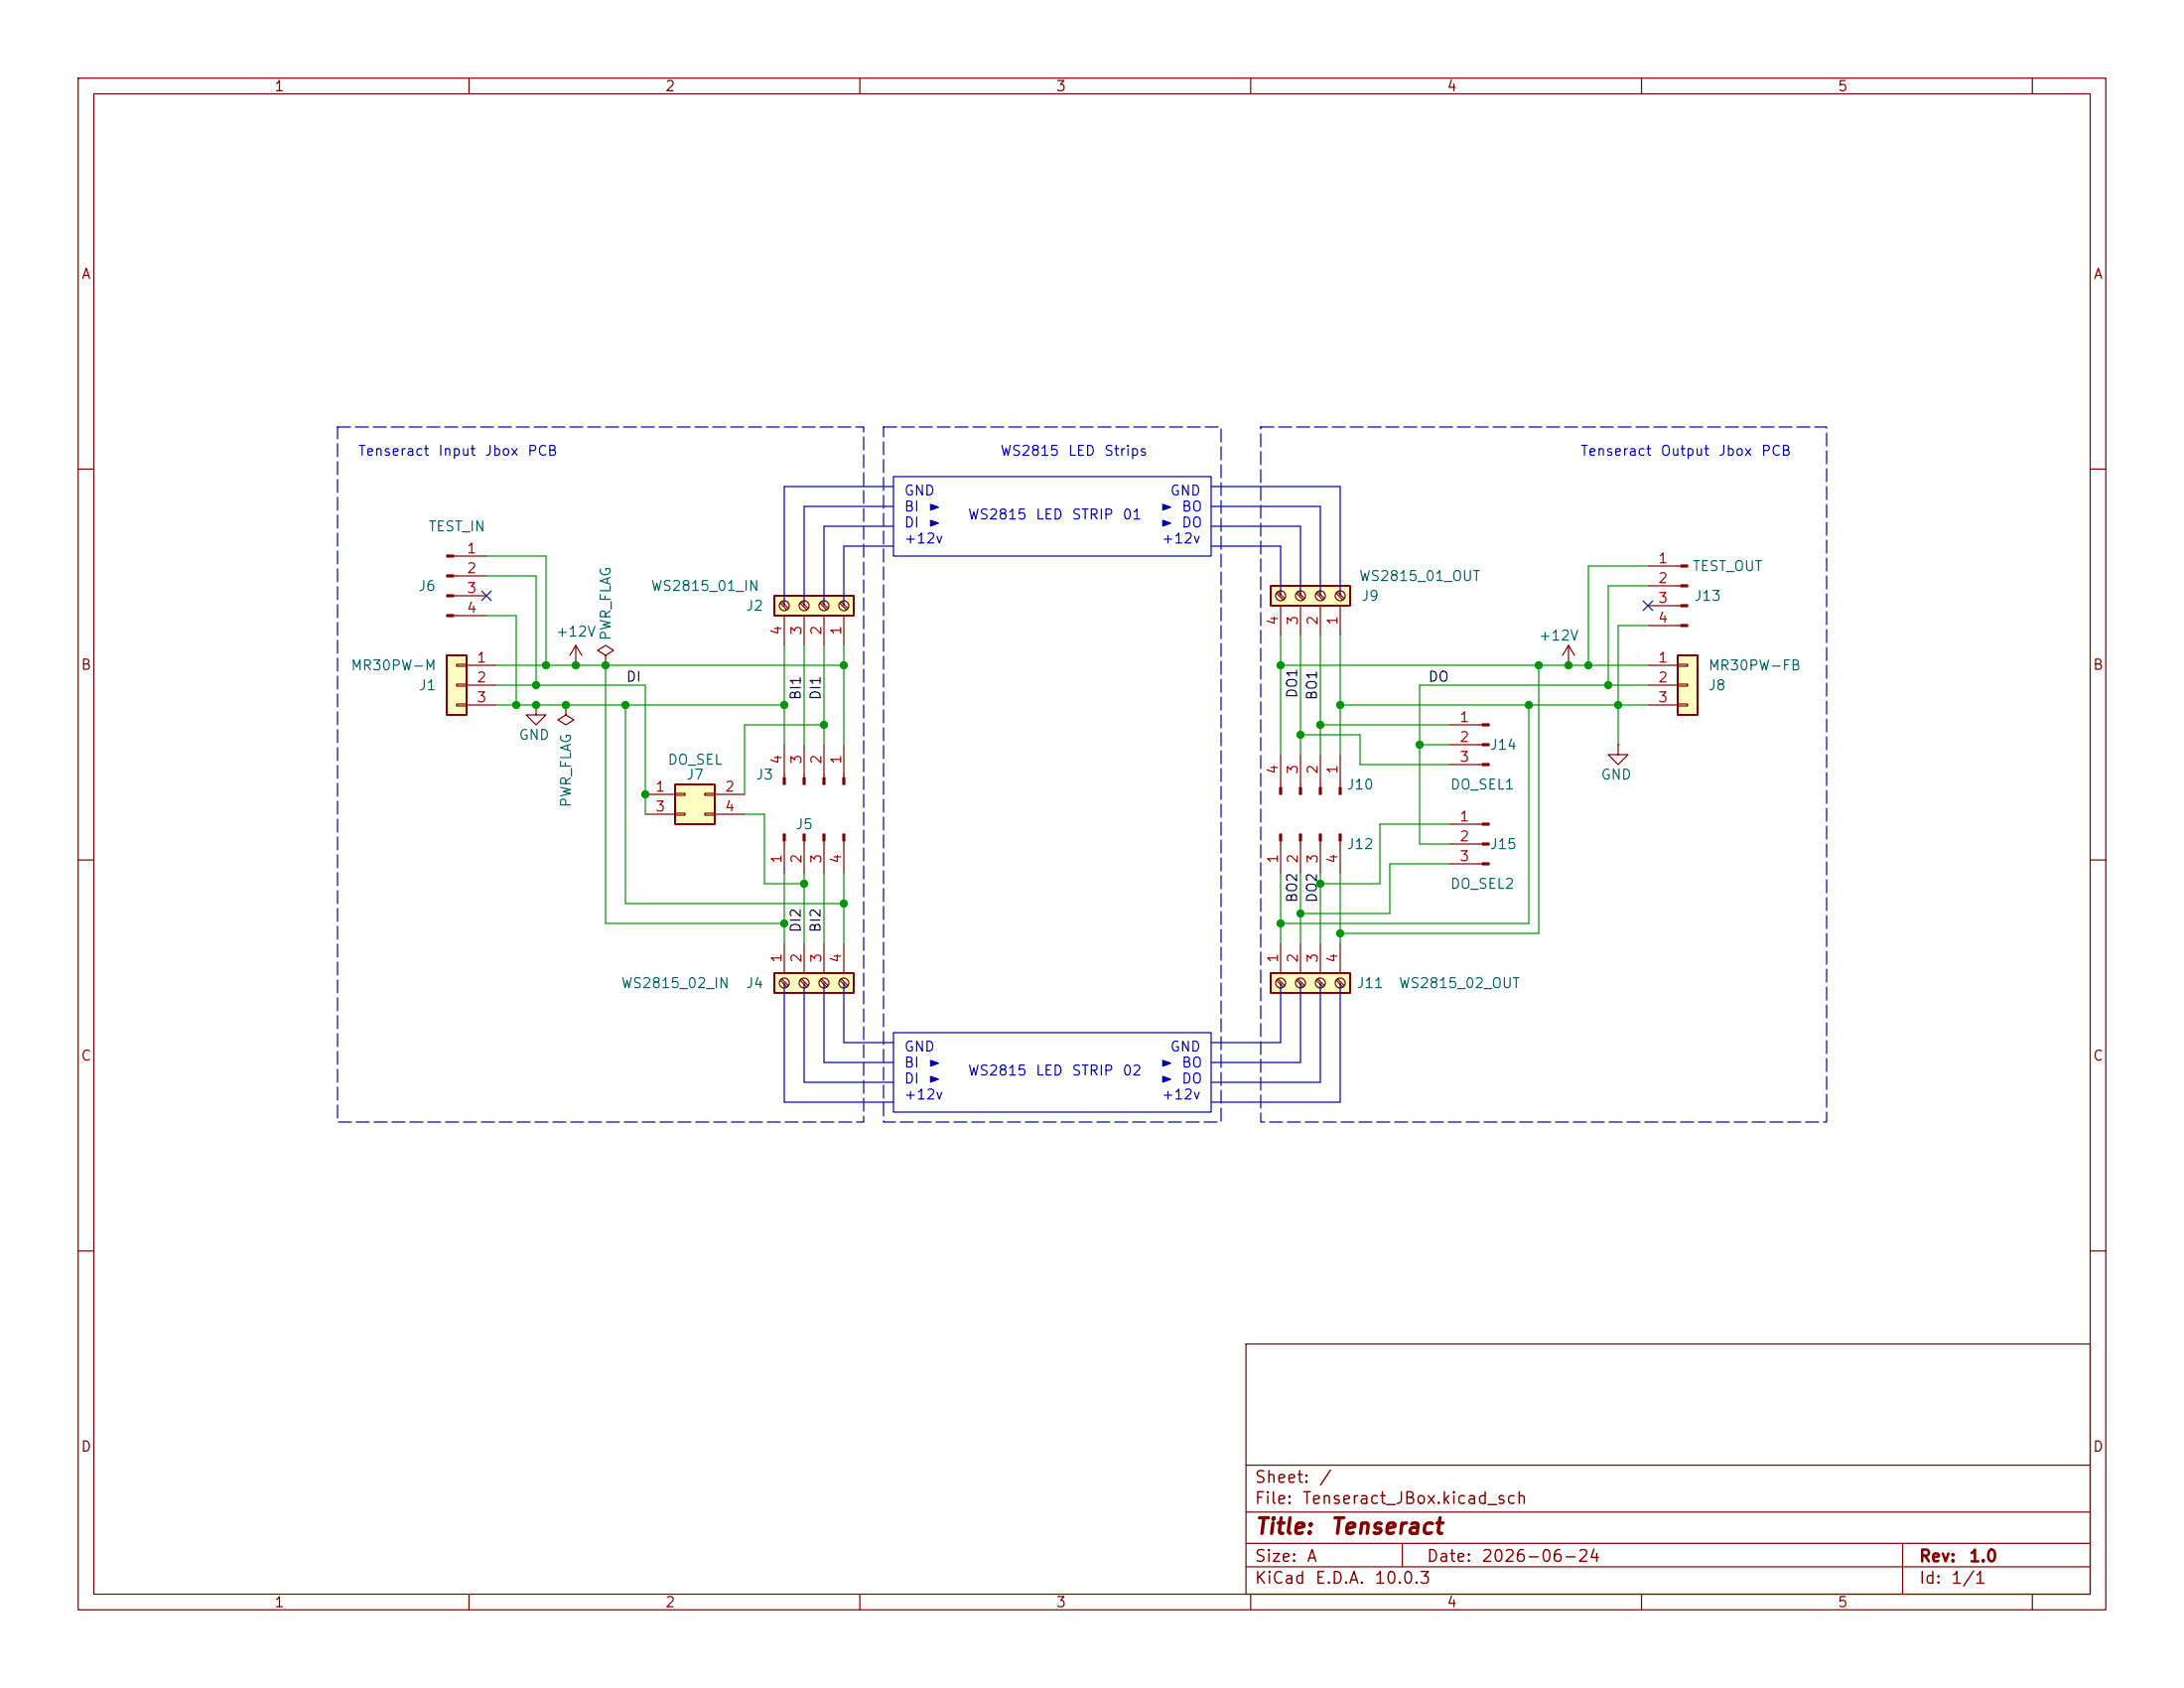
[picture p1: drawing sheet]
<svg xmlns="http://www.w3.org/2000/svg" width="279mm" height="216mm" viewBox="0 0 279 216" stroke-linecap="round" stroke-linejoin="round" font-family="sans-serif">
<g fill="none" stroke="#840000" stroke-width=".15">
<path d="M10 10h259.4v195.9h-259.4zM12 12h255.4v191.9h-255.4zM60 10v2M110 10v2M160 10v2M210 10v2M260 10v2M10 60h2M58 71.1h4.2M58 73.7h4.2M58 76.2h4.2M58 78.7h4.2"/>
<path d="M210.8 72.4h4.2M210.8 74.9h4.2M210.8 77.5h4.2M267.4 60h2M73.7 85.1h.1M73.7 82.6l-.8 1.2M73.7 82.6l.7 1.2M73.7 82.6v2.5M210.8 80h4.2M10 110h2M267.4 110h2M10 160h2"/>
<path d="M159.4 171.9h108v32h-108zM267.4 160h2M159.4 197.4h108M159.4 193.4h108M159.4 187.4h108M179.4 197.4v3M243.4 197.4v6.5M60 203.9v2M110 203.9v2M159.4 200.4h108M160 203.9v2M210 203.9v2"/>
<path d="M260 203.9v2"/>
</g>
<g fill="#840000" stroke="#840000" stroke-width=".15">
<path d="M215 72.3h.9v.2h-.9z"/>
<path d="M215 74.8h.9v.3h-.9z"/>
<path d="M215 77.3h.9v.3h-.9z"/>
<path d="M215 79.9h.9v.2h-.9z"/>
<path d="M57.1 71h.9v.2h-.9z"/>
<path d="M57.1 73.5h.9v.3h-.9z"/>
<path d="M57.1 76.1h.9v.2h-.9z"/>
<path d="M57.1 78.6h.9v.3h-.9z"/>
</g>
<path d="M99.1 76.2h10.1v2.5h-10.1z" fill="#ffffc2"/>
<path d="M99.1 76.2h10.1v2.5h-10.1z" fill="none" stroke="#840000" stroke-width=".25"/>
<g fill="none" stroke="#840000" stroke-width=".15">
<path d="M99.8 77.1l.9 .9M100 77l.8 .8M100.3 78.7v3.9M102.4 77.1l.8 .9M102.5 77l.9 .8M102.9 78.7v3.9M104.9 77.1l.8 .9M105.1 77l.8 .8M105.4 78.7v3.9M107.4 77.1l.9 .9M107.6 77l.9 .8M107.9 78.7v3.9"/>
<path d="M68.6 90.2v1.2h1.2l-1.2 1.3-1.3-1.3h1.3M68.6 90.2h.1M77.5 83.8l1-.6-1-.6-1 .6 1 .6v1.3M77.5 85.1h.1M100.3 95.3v4.2M102.9 95.3v4.2M105.4 95.3v4.2M107.9 95.3v4.2M100.3 107.5v4.3M102.9 107.5v4.3M105.4 107.5v4.3M107.9 107.5v4.3"/>
<circle cx="100.3" cy="77.5" r=".63"/>
<circle cx="102.9" cy="77.5" r=".63"/>
<circle cx="105.4" cy="77.5" r=".63"/>
<circle cx="107.9" cy="77.5" r=".63"/>
</g>
<g fill="#840000" stroke="#840000" stroke-width=".15">
<path d="M107.8 99.5h.3v.8h-.3z"/>
<path d="M105.3 99.5h.2v.8h-.2z"/>
<path d="M102.7 99.5h.3v.8h-.3z"/>
<path d="M100.2 99.5h.3v.8h-.3z"/>
<path d="M100.2 106.7h.3v.8h-.3z"/>
<path d="M102.7 106.7h.3v.8h-.3z"/>
<path d="M105.3 106.7h.2v.8h-.2z"/>
<path d="M107.8 106.7h.3v.8h-.3z"/>
</g>
<path d="M214.6 83.8h2.6v7.6h-2.6z" fill="#ffffc2"/>
<path d="M214.6 83.8h2.6v7.6h-2.6z" fill="none" stroke="#840000" stroke-width=".25"/>
<g fill="none" stroke="#840000" stroke-width=".15">
<path d="M200.7 85.1h.1M200.7 82.6l-.8 1.2M200.7 82.6l.7 1.2M200.7 82.6v2.5M210.8 85.1h3.8M210.8 87.6h3.8M210.8 90.2h3.8M214.6 85h1.3v.2h-1.3zM214.6 87.5h1.3v.3h-1.3zM214.6 90h1.3v.3h-1.3zM163.8 107.5v4.3M166.4 107.5v4.3"/>
<path d="M168.9 107.5v4.3M171.4 107.5v4.3M185.4 105.4h4.2M185.4 108h4.2M185.4 110.5h4.2"/>
</g>
<g fill="#840000" stroke="#840000" stroke-width=".15">
<path d="M163.7 106.7h.3v.8h-.3z"/>
<path d="M166.2 106.7h.3v.8h-.3z"/>
<path d="M168.8 106.7h.2v.8h-.2z"/>
<path d="M171.3 106.7h.3v.8h-.3z"/>
<path d="M189.6 105.3h.9v.2h-.9z"/>
<path d="M189.6 107.8h.9v.3h-.9z"/>
<path d="M189.6 110.4h.9v.2h-.9z"/>
</g>
<path d="M57.1 83.8h2.6v7.6h-2.6z" fill="#ffffc2"/>
<path d="M57.1 83.8h2.6v7.6h-2.6z" fill="none" stroke="#840000" stroke-width=".25"/>
<path d="M58.4 85h1.3v.2h-1.3zM58.4 87.5h1.3v.3h-1.3zM58.4 90h1.3v.3h-1.3zM59.7 85.1h3.8M59.7 87.6h3.8M59.7 90.2h3.8" fill="none" stroke="#840000" stroke-width=".15"/>
<path d="M162.6 74.9h10.1v2.6h-10.1z" fill="#ffffc2"/>
<path d="M162.6 74.9h10.1v2.6h-10.1z" fill="none" stroke="#840000" stroke-width=".25"/>
<g fill="none" stroke="#840000" stroke-width=".15">
<path d="M163.3 75.9l.9 .8M163.5 75.7l.8 .9M163.8 77.5v3.8M165.9 75.9l.8 .8M166 75.7l.9 .9M166.4 77.5v3.8M168.4 75.9l.8 .8M168.6 75.7l.8 .9M168.9 77.5v3.8M170.9 75.9l.9 .8M171.1 75.7l.9 .9M171.4 77.5v3.8"/>
<path d="M72.4 90.2v1.2l-1 .7 1 .6 1-.6-1-.7M72.4 90.2h.1M163.8 96.5v4.2M166.4 96.5v4.2M168.9 96.5v4.2M171.4 96.5v4.2M185.4 92.7h4.2M185.4 95.3h4.2M185.4 97.8h4.2M207 95.3v1.2h1.3l-1.3 1.3-1.3-1.3h1.3M207 95.3h.1"/>
<circle cx="163.8" cy="76.2" r=".63"/>
<circle cx="166.4" cy="76.2" r=".63"/>
<circle cx="168.9" cy="76.2" r=".63"/>
<circle cx="171.4" cy="76.2" r=".63"/>
</g>
<g fill="#840000" stroke="#840000" stroke-width=".15">
<path d="M189.6 92.6h.9v.2h-.9z"/>
<path d="M189.6 95.1h.9v.3h-.9z"/>
<path d="M189.6 97.7h.9v.2h-.9z"/>
<path d="M171.3 100.7h.3v.9h-.3z"/>
<path d="M168.8 100.7h.2v.9h-.2z"/>
<path d="M166.2 100.7h.3v.9h-.3z"/>
<path d="M163.7 100.7h.3v.9h-.3z"/>
</g>
<path d="M99.1 124.5h10.1v2.5h-10.1z" fill="#ffffc2"/>
<path d="M99.1 124.5h10.1v2.5h-10.1z" fill="none" stroke="#840000" stroke-width=".25"/>
<g fill="none" stroke="#840000" stroke-width=".15">
<path d="M99.8 125.4l.9 .8M100 125.2l.8 .9M100.3 120.7v3.8M102.4 125.4l.8 .8M102.5 125.2l.9 .9M102.9 120.7v3.8M104.9 125.4l.8 .8M105.1 125.2l.8 .9M105.4 120.7v3.8M107.4 125.4l.9 .8M107.6 125.2l.9 .9M107.9 120.7v3.8"/>
<circle cx="100.3" cy="125.7" r=".63"/>
<circle cx="102.9" cy="125.7" r=".63"/>
<circle cx="105.4" cy="125.7" r=".63"/>
<circle cx="107.9" cy="125.7" r=".63"/>
</g>
<path d="M162.6 124.5h10.1v2.5h-10.1z" fill="#ffffc2"/>
<path d="M162.6 124.5h10.1v2.5h-10.1z" fill="none" stroke="#840000" stroke-width=".25"/>
<g fill="none" stroke="#840000" stroke-width=".15">
<path d="M163.3 125.4l.9 .8M163.5 125.2l.8 .9M163.8 120.7v3.8M165.9 125.4l.8 .8M166 125.2l.9 .9M166.4 120.7v3.8M168.4 125.4l.8 .8M168.6 125.2l.8 .9M168.9 120.7v3.8M170.9 125.4l.9 .8M171.1 125.2l.9 .9M171.4 120.7v3.8"/>
<circle cx="163.8" cy="125.7" r=".63"/>
<circle cx="166.4" cy="125.7" r=".63"/>
<circle cx="168.9" cy="125.7" r=".63"/>
<circle cx="171.4" cy="125.7" r=".63"/>
</g>
<path d="M86.4 100.3h5v5.1h-5z" fill="#ffffc2"/>
<path d="M86.4 100.3h5v5.1h-5z" fill="none" stroke="#840000" stroke-width=".25"/>
<path d="M82.5 101.6h3.9M82.5 104.1h3.9M86.4 101.5h1.2v.2h-1.2zM86.4 104h1.2v.3h-1.2zM90.2 101.5h1.2v.2h-1.2zM90.2 104h1.2v.3h-1.2zM91.4 101.6h3.8M91.4 104.1h3.8" fill="none" stroke="#840000" stroke-width=".15"/>
<g fill="none" stroke="#0000c2" stroke-width=".15">
<path d="M114.3 61h40.6v10.1h-40.6zM114.3 64.8h-11.4v12.7M114.3 62.2h-14v15.3M114.3 69.9h-6.4v7.6M114.3 67.3h-8.9v10.2M154.9 64.8h14v11.4M154.9 62.2h16.5v14M154.9 69.9h8.9v6.3M154.9 67.3h11.5v8.9M100.3 125.7v15.3h14M102.9 125.7v12.7h11.4M105.4 125.7v10.2h8.9"/>
<path d="M107.9 125.7v7.7h6.4M114.3 132.1h40.6v10.1h-40.6zM163.8 125.7v7.7h-8.9M166.4 125.7v10.2h-11.5M168.9 125.7v12.7h-14M171.4 125.7v15.3h-16.5"/>
</g>
<g fill="none" stroke="#009600" stroke-width=".15">
<path d="M62.2 78.7h3.8v11.5M62.2 71.1h7.6v14M62.2 73.7h6.4v13.9M210.8 72.4h-7.6v12.7M210.8 74.9h-5.1v12.7M63.5 85.1h44.4M63.5 90.2h36.8M63.5 87.6h19v16.5M77.5 85.1v33h22.8M80 90.2v25.4h27.9M100.3 82.6v12.7M102.9 82.6v12.7"/>
<path d="M105.4 92.7h-10.2v8.9M105.4 82.6v12.7M107.9 82.6v12.7M163.8 81.3v15.2M163.8 85.1h47M166.4 81.3v15.2M166.4 94h7.6v3.8h11.4M168.9 81.3v15.2M168.9 92.7h16.5M171.4 81.3v15.2M171.4 90.2h39.4M181.6 95.3h3.8"/>
<path d="M195.6 90.2v27.9h-31.8M196.8 85.1v34.3h-25.4M210.8 80h-3.8v15.3M210.8 87.6h-29.2v20.4h3.8M95.2 104.1h2.6v8.9h5.1M100.3 111.8v8.9M102.9 111.8v8.9M105.4 111.8v8.9M107.9 111.8v8.9M163.8 111.8v8.9M166.4 111.8v8.9M168.9 111.8v8.9"/>
<path d="M171.4 111.8v8.9M185.4 105.4h-8.9v7.6h-7.6M185.4 110.5h-7.6v6.3h-11.4"/>
</g>
<path d="M61.6 75.6l1.2 1.2M62.8 75.6l-1.2 1.2M210.2 76.9l1.2 1.2M211.4 76.9l-1.2 1.2" fill="none" stroke="#000084" stroke-width=".15"/>
<path d="M43.2 54.6h67.3v88.9h-67.3zM113 54.6h43.2v88.9h-43.2zM161.3 54.6h72.4v88.9h-72.4z" fill="none" stroke="#0000c2" stroke-width=".15" stroke-dasharray="1.7 .6"/>
<g fill="#009600" stroke="#009600" stroke-width=".13">
<circle cx="100.3" cy="118.1" r=".46"/>
<circle cx="102.9" cy="113" r=".46"/>
<circle cx="107.9" cy="115.6" r=".46"/>
<circle cx="163.8" cy="118.1" r=".46"/>
<circle cx="163.8" cy="85.1" r=".46"/>
<circle cx="166.4" cy="116.8" r=".46"/>
<circle cx="171.4" cy="119.4" r=".46"/>
<circle cx="203.2" cy="85.1" r=".46"/>
<circle cx="205.7" cy="87.6" r=".46"/>
<circle cx="207" cy="90.2" r=".46"/>
<circle cx="200.7" cy="85.1" r=".46"/>
<circle cx="69.8" cy="85.1" r=".46"/>
<circle cx="68.6" cy="87.6" r=".46"/>
<circle cx="68.6" cy="90.2" r=".46"/>
<circle cx="66" cy="90.2" r=".46"/>
<circle cx="107.9" cy="85.1" r=".46"/>
<circle cx="166.4" cy="94" r=".46"/>
<circle cx="168.9" cy="92.7" r=".46"/>
<circle cx="196.8" cy="85.1" r=".46"/>
<circle cx="168.9" cy="113" r=".46"/>
<circle cx="181.6" cy="95.3" r=".46"/>
<circle cx="171.4" cy="90.2" r=".46"/>
<circle cx="195.6" cy="90.2" r=".46"/>
<circle cx="72.4" cy="90.2" r=".46"/>
<circle cx="73.7" cy="85.1" r=".46"/>
<circle cx="77.5" cy="85.1" r=".46"/>
<circle cx="100.3" cy="90.2" r=".46"/>
<circle cx="80" cy="90.2" r=".46"/>
<circle cx="105.4" cy="92.7" r=".46"/>
<circle cx="82.5" cy="101.6" r=".46"/>
</g>
<g font-size="2" fill="#840000">
<text x="160.4" y="196.7">Title:</text>
<text x="170.1" y="196.7">Tenseract</text>
</g>
<g font-size="1.5" fill="#840000">
<text x="160.4" y="190">Sheet:</text>
<text x="168.6" y="190">/</text>
<text x="160.4" y="192.7">File:</text>
<text x="166.5" y="192.7">Tenseract_JBox.kicad_sch</text>
<text x="160.4" y="202.9">KiCad</text>
<text x="160.4" y="200.1">Size:</text>
<text x="167.1" y="200.1">A</text>
<text x="168.1" y="202.9">E.D.A.</text>
<text x="175.7" y="202.9">10.0.3</text>
<text x="182.4" y="200.1">Date:</text>
<text x="189.4" y="200.1">2026-06-24</text>
<text x="245.4" y="200.1">Rev:</text>
<text x="245.4" y="202.9">Id:</text>
<text x="249.5" y="202.9">1/1</text>
<text x="251.8" y="200.1">1.0</text>
</g>
<g font-size="1.3" fill="#840000">
<text x="35" y="12">1</text>
<text x="85" y="12">2</text>
<text x="135" y="12">3</text>
<text x="185" y="12">4</text>
<text x="235" y="12">5</text>
<text x="10.3" y="36">A</text>
<text x="267.7" y="36">A</text>
<text x="10.3" y="86">B</text>
<text x="267.7" y="86">B</text>
<text x="10.3" y="136">C</text>
<text x="267.7" y="136">C</text>
<text x="10.3" y="186">D</text>
<text x="267.7" y="186">D</text>
<text x="35" y="205.9">1</text>
<text x="85" y="205.9">2</text>
<text x="135" y="205.9">3</text>
<text x="185" y="205.9">4</text>
<text x="235" y="205.9">5</text>
</g>
<g font-size="1.3" fill="#0000c2">
<text x="45.7" y="58.6">Tenseract</text>
<text x="56" y="58.6">Input</text>
<text x="61.9" y="58.6">Jbox</text>
<text x="67.4" y="58.6">PCB</text>
<text x="127.9" y="58.6">WS2815</text>
<text x="136.5" y="58.6">LED</text>
<text x="141.2" y="58.6">Strips</text>
<text x="202.1" y="58.6">Tenseract</text>
<text x="212.3" y="58.6">Output</text>
<text x="219.7" y="58.6">Jbox</text>
<text x="225.2" y="58.6">PCB</text>
<text x="115.6" y="63.7">GND</text>
<text x="115.6" y="65.7">BI</text>
<text x="118.6" y="65.7">►</text>
<text x="148.3" y="65.7">►</text>
<text x="149.6" y="63.7">GND</text>
<text x="151.1" y="65.7">BO</text>
<text x="115.6" y="67.8">DI</text>
<text x="115.6" y="69.8">+12v</text>
<text x="118.6" y="67.8">►</text>
<text x="123.7" y="66.8">WS2815</text>
<text x="132.4" y="66.8">LED</text>
<text x="137" y="66.8">STRIP</text>
<text x="143.5" y="66.8">01</text>
<text x="148.3" y="67.8">►</text>
<text x="148.5" y="69.8">+12v</text>
<text x="151.1" y="67.8">DO</text>
<text x="115.6" y="134.8">GND</text>
<text x="115.6" y="136.9">BI</text>
<text x="118.6" y="136.9">►</text>
<text x="123.7" y="137.9">WS2815</text>
<text x="132.4" y="137.9">LED</text>
<text x="137" y="137.9">STRIP</text>
<text x="143.5" y="137.9">02</text>
<text x="148.3" y="136.9">►</text>
<text x="149.6" y="134.8">GND</text>
<text x="151.1" y="136.9">BO</text>
<text x="115.6" y="138.9">DI</text>
<text x="115.6" y="140.9">+12v</text>
<text x="118.6" y="138.9">►</text>
<text x="148.3" y="138.9">►</text>
<text x="148.5" y="140.9">+12v</text>
<text x="151.1" y="138.9">DO</text>
</g>
<g font-size="1.3" fill="#006464">
<text x="54.7" y="68.3">TEST_IN</text>
<text x="53.4" y="75.9">J6</text>
<text x="83.2" y="75.9">WS2815_01_IN</text>
<text x="173.8" y="74.6">WS2815_01_OUT</text>
<text x="174.1" y="77.2">J9</text>
<text x="216.4" y="73.4">TEST_OUT</text>
<text x="216.6" y="77.2">J13</text>
<text x="71" y="81.7">+12V</text>
<text x="78.4" y="82" transform="rotate(-90 78.4 82)">PWR_FLAG</text>
<text x="95.3" y="78.4">J2</text>
<text x="196.7" y="82.3">+12V</text>
<text x="44.8" y="86.1">MR30PW-M</text>
<text x="53.5" y="88.6">J1</text>
<text x="218.4" y="88.6">J8</text>
<text x="218.4" y="86.1">MR30PW-FB</text>
<text x="66.3" y="95">GND</text>
<text x="85.3" y="98.1">DO_SEL</text>
<text x="87.7" y="100">J7</text>
<text x="96.6" y="100">J3</text>
<text x="172.2" y="101.3">J10</text>
<text x="185.4" y="101.3">DO_SEL1</text>
<text x="190.5" y="96.2">J14</text>
<text x="204.7" y="100">GND</text>
<text x="73.4" y="103.4" transform="rotate(-90 73.4 103.4)">PWR_FLAG</text>
<text x="101.7" y="106.4">J5</text>
<text x="172.2" y="108.9">J12</text>
<text x="190.5" y="108.9">J15</text>
<text x="185.4" y="114">DO_SEL2</text>
<text x="79.4" y="126.7">WS2815_02_IN</text>
<text x="95.3" y="126.7">J4</text>
<text x="173.5" y="126.7">J11</text>
<text x="178.8" y="126.7">WS2815_02_OUT</text>
</g>
<g font-size="1.3" fill="#a90000">
<text x="59.6" y="71.1">1</text>
<text x="59.6" y="73.6">2</text>
<text x="59.6" y="76.2">3</text>
<text x="212" y="72.4">1</text>
<text x="212" y="74.9">2</text>
<text x="212" y="77.4">3</text>
<text x="59.6" y="78.7">4</text>
<text x="100.3" y="81.4" transform="rotate(-90 100.3 81.4)">4</text>
<text x="102.8" y="81.4" transform="rotate(-90 102.8 81.4)">3</text>
<text x="105.4" y="81.4" transform="rotate(-90 105.4 81.4)">2</text>
<text x="107.9" y="81.4" transform="rotate(-90 107.9 81.4)">1</text>
<text x="163.8" y="80.1" transform="rotate(-90 163.8 80.1)">4</text>
<text x="166.3" y="80.1" transform="rotate(-90 166.3 80.1)">3</text>
<text x="168.9" y="80.1" transform="rotate(-90 168.9 80.1)">2</text>
<text x="171.4" y="80.1" transform="rotate(-90 171.4 80.1)">1</text>
<text x="212" y="80">4</text>
<text x="60.9" y="85.1">1</text>
<text x="60.9" y="87.6">2</text>
<text x="212" y="85.1">1</text>
<text x="212" y="87.6">2</text>
<text x="60.9" y="90.1">3</text>
<text x="186.6" y="92.7">1</text>
<text x="186.6" y="95.2">2</text>
<text x="212" y="90.1">3</text>
<text x="83.7" y="101.6">1</text>
<text x="92.6" y="101.6">2</text>
<text x="100.3" y="97.9" transform="rotate(-90 100.3 97.9)">4</text>
<text x="102.8" y="97.9" transform="rotate(-90 102.8 97.9)">3</text>
<text x="105.4" y="97.9" transform="rotate(-90 105.4 97.9)">2</text>
<text x="107.9" y="97.9" transform="rotate(-90 107.9 97.9)">1</text>
<text x="163.8" y="99.1" transform="rotate(-90 163.8 99.1)">4</text>
<text x="166.3" y="99.1" transform="rotate(-90 166.3 99.1)">3</text>
<text x="168.9" y="99.1" transform="rotate(-90 168.9 99.1)">2</text>
<text x="171.4" y="99.1" transform="rotate(-90 171.4 99.1)">1</text>
<text x="186.6" y="97.8">3</text>
<text x="83.7" y="104.1">3</text>
<text x="92.6" y="104.1">4</text>
<text x="186.6" y="105.4">1</text>
<text x="186.6" y="107.9">2</text>
<text x="100.3" y="110.6" transform="rotate(-90 100.3 110.6)">1</text>
<text x="102.8" y="110.6" transform="rotate(-90 102.8 110.6)">2</text>
<text x="105.4" y="110.6" transform="rotate(-90 105.4 110.6)">3</text>
<text x="107.9" y="110.6" transform="rotate(-90 107.9 110.6)">4</text>
<text x="163.8" y="110.6" transform="rotate(-90 163.8 110.6)">1</text>
<text x="166.3" y="110.6" transform="rotate(-90 166.3 110.6)">2</text>
<text x="168.9" y="110.6" transform="rotate(-90 168.9 110.6)">3</text>
<text x="171.4" y="110.6" transform="rotate(-90 171.4 110.6)">4</text>
<text x="186.6" y="110.5">3</text>
<text x="100.3" y="123.3" transform="rotate(-90 100.3 123.3)">1</text>
<text x="102.8" y="123.3" transform="rotate(-90 102.8 123.3)">2</text>
<text x="105.4" y="123.3" transform="rotate(-90 105.4 123.3)">3</text>
<text x="107.9" y="123.3" transform="rotate(-90 107.9 123.3)">4</text>
<text x="163.8" y="123.3" transform="rotate(-90 163.8 123.3)">1</text>
<text x="166.3" y="123.3" transform="rotate(-90 166.3 123.3)">2</text>
<text x="168.9" y="123.3" transform="rotate(-90 168.9 123.3)">3</text>
<text x="171.4" y="123.3" transform="rotate(-90 171.4 123.3)">4</text>
</g>
<g font-size="1.3" fill="#0f0f0f">
<text x="80" y="87.5">DI</text>
<text x="102.7" y="89.6" transform="rotate(-90 102.7 89.6)">BI1</text>
<text x="105.3" y="89.6" transform="rotate(-90 105.3 89.6)">DI1</text>
<text x="166.2" y="89.4" transform="rotate(-90 166.2 89.4)">DO1</text>
<text x="168.8" y="89.7" transform="rotate(-90 168.8 89.7)">BO1</text>
<text x="182.6" y="87.5">DO</text>
<text x="102.7" y="119.4" transform="rotate(-90 102.7 119.4)">DI2</text>
<text x="105.3" y="119.4" transform="rotate(-90 105.3 119.4)">BI2</text>
<text x="166.2" y="115.6" transform="rotate(-90 166.2 115.6)">BO2</text>
<text x="168.8" y="115.6" transform="rotate(-90 168.8 115.6)">DO2</text>
</g>
</svg>
